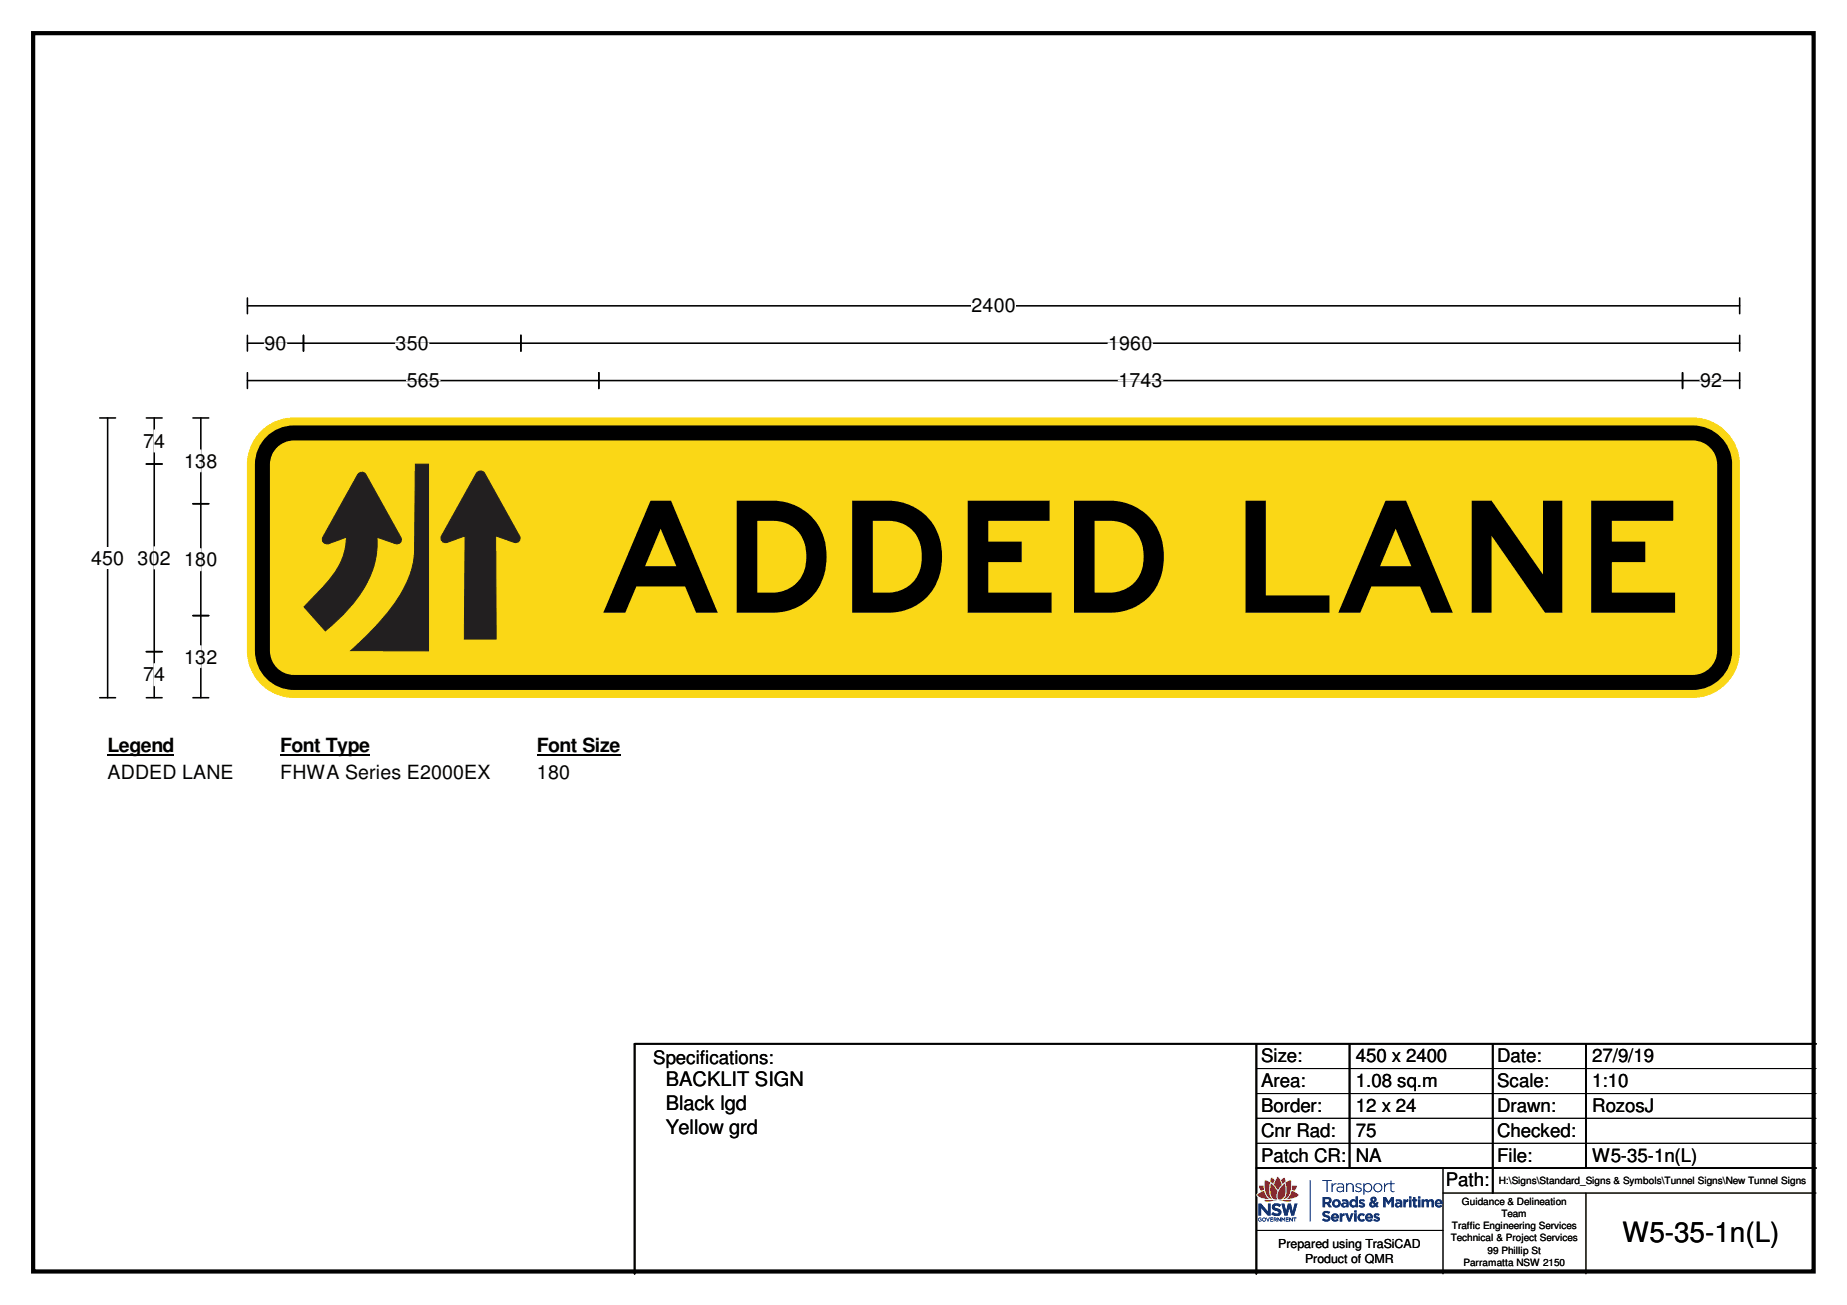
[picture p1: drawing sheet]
<svg xmlns="http://www.w3.org/2000/svg" width="297mm" height="210mm" viewBox="0 0 297 210" stroke-linecap="round" stroke-linejoin="round" font-family="sans-serif">
<path d="M5.3 5.3h286.4v199.2h-286.4z" fill="none" stroke="#000" stroke-width=".68"/>
<path d="M39.8 49.2h240M39.8 47.9v2.6M279.8 47.9v2.6" fill="none" stroke="#000" stroke-width=".25"/>
<path d="M156.2 47.4h7.2v3.5h-7.2z" fill="#fff"/>
<g fill="none" stroke="#000" stroke-width=".25">
<path d="M39.8 55.2h240M39.8 53.9v2.6M39.8 59.9v2.6M48.8 53.9v2.6M83.8 53.9v2.6M96.3 59.9v2.6M270.6 59.9v2.6M279.8 53.9v2.6M279.8 59.9v2.6M16 67.2h2.6M17.3 67.2v45M39.8 61.2h240"/>
<path d="M16 112.2h2.6"/>
</g>
<path d="M42.5 55.2h3.6M63.6 55.2h5.4M178.2 55.2h7.1M65.4 61.2h5.3M179.9 61.2h7.1M273.4 61.2h3.6" fill="none" stroke="#fff" stroke-width=".25"/>
<path d="M14.6 88h5.4v3.5h-5.4z" fill="#fff"/>
<path d="M23.5 74.6h2.6M23.5 67.2h2.6M24.8 67.2v45M31 67.2h2.6M32.3 67.2v45M31 81h2.6M31 99h2.6M23.5 104.8h2.6M23.5 112.2h2.6M31 112.2h2.6" fill="none" stroke="#000" stroke-width=".25"/>
<path d="M24.8 69.2v3.5M32.3 72.4v3.5M24.8 88v3.5M32.3 88.3v3.5M24.8 106.8v3.5M32.3 103.9v3.5" fill="none" stroke="#fff" stroke-width=".25"/>
<path d="M17.3 118.2h10.7v3.5h-10.7z" fill="#fff"/>
<path d="M17.3 121.5h10.7" fill="none" stroke="#000" stroke-width=".3"/>
<path d="M45.1 118.2h14.3v3.5h-14.3z" fill="#fff"/>
<path d="M45.1 121.5h14.3" fill="none" stroke="#000" stroke-width=".3"/>
<path d="M86.4 118.2h13.3v3.5h-13.3z" fill="#fff"/>
<path d="M86.4 121.5h13.3" fill="none" stroke="#000" stroke-width=".3"/>
<g fill="#fff">
<path d="M17.3 122.5h20.3v3.5h-20.3z"/>
<path d="M45.1 122.5h33.8v3.5h-33.8z"/>
<path d="M86.4 122.5h5.3v3.5h-5.3z"/>
</g>
<path d="M42.4 69.1a7.5 7.5 0 0 1 4.9-1.9h224.9a7.5 7.5 0 0 1 7.5 7.5v30a7.5 7.5 0 0 1-7.5 7.5h-224.9a7.5 7.5 0 0 1-7.5-7.5v-30a7.5 7.5 0 0 1 2.6-5.6z" fill-rule="evenodd" fill="#fad716"/>
<path d="M42.4 69.1a7.5 7.5 0 0 1 4.9-1.9h224.9a7.5 7.5 0 0 1 7.5 7.5v30a7.5 7.5 0 0 1-7.5 7.5h-224.9a7.5 7.5 0 0 1-7.5-7.5v-30a7.5 7.5 0 0 1 2.6-5.6z" fill="none" stroke="#fad716" stroke-width=".16"/>
<path d="M44 70.8a5.1 5.1 0 0 1 3.3-1.2h224.9a5.1 5.1 0 0 1 5.2 5.1v29.9a5.1 5.1 0 0 1-5.2 5.2h-224.9a5.1 5.1 0 0 1-5.1-5.2v-29.9a5.1 5.1 0 0 1 1.8-3.9z" fill="none" stroke="#000" stroke-width="2.4"/>
<path d="M76.6 76.1a.8 .8 0 0 1 1.3-.1l5.7 10.3a.71 .71 0 0 1-.1 .8 .71 .71 0 0 1-.8 .1l-3-1 .1 16.6h-5.1l.1-16.6-2.9 1a.74 .74 0 0 1-.8-.1 .74 .74 0 0 1-.1-.9z" fill-rule="evenodd" fill="#221f20"/>
<path d="M76.6 76.1a.8 .8 0 0 1 1.3-.1l5.7 10.3a.71 .71 0 0 1-.1 .8 .71 .71 0 0 1-.8 .1l-3-1 .1 16.6h-5.1l.1-16.6-2.9 1a.74 .74 0 0 1-.8-.1 .74 .74 0 0 1-.1-.9z" fill="none" stroke="#221f20" stroke-width=".16"/>
<path d="M57.5 76.3a.77 .77 0 0 1 1.3-.1l5.7 10.3a.7 .7 0 0 1-.1 .8 .7 .7 0 0 1-.8 .2l-3-1.1a14.7 14.7 0 0 1-3.9 10.7 32.5 32.5 0 0 1-4.4 4.4l-3.4-3.9a33.7 33.7 0 0 0 5.7-6.8 9.6 9.6 0 0 0 1.1-4.4l-2.9 1.1a.75 .75 0 0 1-.8-.2 .75 .75 0 0 1-.1-.9z" fill-rule="evenodd" fill="#221f20"/>
<path d="M57.5 76.3a.78 .78 0 0 1 1.3-.1l5.7 10.3a.7 .7 0 0 1-.1 .8 .7 .7 0 0 1-.8 .2l-3-1.1a14.7 14.7 0 0 1-3.9 10.7 32.5 32.5 0 0 1-4.4 4.4l-3.4-3.9a33.7 33.7 0 0 0 5.7-6.8 9.6 9.6 0 0 0 1.1-4.4l-2.9 1.1a.75 .75 0 0 1-.8-.2 .75 .75 0 0 1-.1-.9z" fill="none" stroke="#221f20" stroke-width=".16"/>
<path d="M66.8 74.7h2.1v30l-12.5-.1a37.2 37.2 0 0 0 9-10.8 12.8 12.8 0 0 0 1.3-5.2z" fill-rule="evenodd" fill="#221f20"/>
<path d="M66.8 74.7h2.1v30l-12.5-.1a37.2 37.2 0 0 0 9-10.8 12.8 12.8 0 0 0 1.3-5.2z" fill="none" stroke="#221f20" stroke-width=".16"/>
<path d="M202.1 167.9v37M217 167.9v20M240.1 167.9v24M255.1 167.9v20M292.1 167.9h-190v37M202.1 187.9h90" fill="none" stroke="#000" stroke-width=".3"/>
<path d="M202.1 171.9h90M202.1 175.9h90M202.1 179.9h90M202.1 183.9h90M202.1 197.9h30M232.1 191.9h60M232.1 187.9v17M255.1 191.9v13" fill="none" stroke="#000" stroke-width=".16"/>
<g fill="#12387f">
<path d="M206.1 193.6l.5 1.9h.4l.3-1.2 .4 1.2h.4l.6-1.9h-.5l-.3 1.3-.3-1.3h-.5l-.3 1.2-.3-1.2zM202.4 193.6v1.9h.4v-1.2l1.1 1.2h.4v-1.9h-.4v1.3l-1.1-1.3z" fill-rule="evenodd"/>
<path d="M202.3 196l.3-.2 .3 .1-.4 .1-.1 .1 .2 .3 .2-.1-.2-.2h.3v.3l-.4 .1-.2-.2z" fill-rule="evenodd"/>
<path d="M203.2 196l-.1 .2a.23 .23 0 0 0 .3 .1 .23 .23 0 0 0 .1-.3zM203 196a.34 .34 0 0 1 .5-.1 .34 .34 0 0 1 0 .5l-.3 .1-.2-.2z" fill-rule="evenodd"/>
<path d="M203.6 195.8l.3 .5 .2-.5h.1l-.2 .7z" fill-rule="evenodd"/>
<path d="M204.3 195.8h.4v.2h-.3v.1h.3v.1h-.3v.2h.3v.1h-.4z" fill-rule="evenodd"/>
<path d="M204.9 196v.2l.3-.1v-.1zM204.8 195.8l.5 .1 .1 .2-.2 .1 .2 .3h-.2l-.1-.2h-.2l-.1 .2z" fill-rule="evenodd"/>
<path d="M205.4 195.8l.5 .5v-.5h.1v.7l-.4-.5v.5h-.2z" fill-rule="evenodd"/>
<path d="M206.1 195.8h.1l.2 .3 .3-.3v.7h-.1v-.5l-.2 .3-.2-.3v.5h-.1z" fill-rule="evenodd"/>
<path d="M206.8 195.8h.5v.2h-.4v.1h.3v.1h-.3v.2h.4v.1h-.5z" fill-rule="evenodd"/>
<path d="M207.3 195.8h.2l.3 .5v-.5h.1v.7l-.4-.5v.5h-.2z" fill-rule="evenodd"/>
<path d="M208 195.8h.5v.2h-.2v.5h-.1v-.5h-.2z" fill-rule="evenodd"/>
<path d="M204.6 193.8l.4-.3h.5l.4 .2 .1 .1-.2 .3-.4-.2-.4 .1v.2l.6 .2a.6 .6 0 0 1 .5 .6 .6 .6 0 0 1-.5 .6l-.7-.1-.4-.2 .2-.4 .4 .3h.4l.1-.1a.58 .58 0 0 0-.7-.4v-.1a.53 .53 0 0 1-.3-.8z" fill-rule="evenodd"/>
<path d="M212.7 189.8h1.5v.1h-.7v1.8h-.1v-1.8h-.7z" fill-rule="evenodd"/>
<path d="M214.2 190.3h.1v.4l.4-.4h.2v.2a.67 .67 0 0 0-.6 .5v.7h-.1z" fill-rule="evenodd"/>
<path d="M215.2 191.1a.33 .33 0 0 0-.1 .3 .33 .33 0 0 0 .3 .2l.5-.1 .1-.4-.4-.1zM215.1 190.4l.7-.1 .4 .4v1h-.2v-.2l-.3 .2-.3 .1a.45 .45 0 0 1-.4-.4 .45 .45 0 0 1 .3-.5h.7v-.1l-.2-.3h-.7z" fill-rule="evenodd"/>
<path d="M216.5 190.3h.2v.3a.57 .57 0 0 1 .6-.3 .57 .57 0 0 1 .4 .5v.9h-.2v-1l-.3-.3-.4 .1-.1 .2v1h-.2z" fill-rule="evenodd"/>
<path d="M218.1 190.4l.6-.1 .2 .2v.1l-.2-.1h-.4a.25 .25 0 0 0-.1 .3 .25 .25 0 0 0 .2 .1 .42 .42 0 0 1 .5 .2 .42 .42 0 0 1 0 .5l-.5 .2-.5-.2 .1-.2 .4 .2a.28 .28 0 0 0 .5-.2 .28 .28 0 0 0-.4-.3 .41 .41 0 0 1-.4-.2 .41 .41 0 0 1 0-.4z" fill-rule="evenodd"/>
<path d="M219.4 191a.58 .58 0 0 0 1.1 0 .58 .58 0 0 0-1.1 0zM219.3 190.3h.1v.3l.3-.3h.2a.66 .66 0 0 1 .8 .7l-.1 .5-.3 .2h-.6l-.3-.3v.8h-.1z" fill-rule="evenodd"/>
<path d="M221 191a.6 .6 0 0 0 1.2 0 .6 .6 0 0 0-1.2 0zM220.9 191a.71 .71 0 0 1 1.4 0 .71 .71 0 0 1-1.4 0z" fill-rule="evenodd"/>
<path d="M222.6 190.3h.1v.4l.3-.3 .3-.1v.2h-.3l-.2 .4-.1 .8h-.1z" fill-rule="evenodd"/>
<path d="M223.6 189.9h.2v.4h.5v.2h-.5v1l.2 .1h.2a.25 .25 0 0 1-.2 .2 .25 .25 0 0 1-.2-.2l-.2-.1v-1h-.2v-.2h.2z" fill-rule="evenodd"/>
<path d="M213.1 192.9v.4h.6l.1-.3-.1-.1zM212.7 192.5l1 .1a.52 .52 0 0 1 .4 .4 .52 .52 0 0 1-.2 .5l-.1 .1 .4 .6h-.5l-.3-.5h-.3v.5h-.4z" fill-rule="evenodd"/>
<path d="M214.6 193.5a.35 .35 0 0 0 .7 0 .35 .35 0 0 0-.7 0zM214.2 193.6a.7 .7 0 0 1 1.4 0 .7 .7 0 0 1-1.4 0z" fill-rule="evenodd"/>
<path d="M216.1 193.7l.1 .3 .3-.2-.1-.2zM215.8 193l.7-.1 .4 .4v.9h-.4v-.1l-.5 .1a.41 .41 0 0 1-.3-.4 .41 .41 0 0 1 .3-.4l.5 .1v-.2l-.1-.1-.5 .1z" fill-rule="evenodd"/>
<path d="M217.3 193.5a.35 .35 0 0 0 .7 0 .35 .35 0 0 0-.7 0zM217.1 193.1h.1a.55 .55 0 0 1 .8 0v-.7h.4v1.8h-.4v-.2l-.3 .2-.4-.1-.3-.6z" fill-rule="evenodd"/>
<path d="M218.6 193l.7-.1 .2 .1-.1 .3-.5-.1v.1l.2 .1a.41 .41 0 0 1 .4 .4 .41 .41 0 0 1-.3 .4h-.3l-.4-.2 .1-.2 .6 .1v-.1a.52 .52 0 0 1-.6-.7z" fill-rule="evenodd"/>
<path d="M220.8 192.8a.19 .19 0 0 0-.1 .3 .19 .19 0 0 0 .3 0 .19 .19 0 0 0 0-.3zM220.6 193.5v.2v.2l.5-.1-.4-.3zM220.5 192.7l.3-.2h.3l.2 .2 .1 .4-.4 .2 .3 .3 .1-.3 .3 .1-.2 .4 .2 .3-.3 .1-.2-.1-.6 .1-.3-.2a.52 .52 0 0 1 .2-.7l-.1-.3z" fill-rule="evenodd"/>
<path d="M222.5 192.5h.4l.4 .8 .5-.8h.4v1.7h-.4v-1.1l-.5 .7-.5-.7v1.1h-.3z" fill-rule="evenodd"/>
<path d="M224.8 193.6l-.1 .2v.1h.4l.1-.2zM224.4 193l.8-.1 .3 .4v.9h-.3v-.1l-.3 .1h-.3a.42 .42 0 0 1-.3-.4 .42 .42 0 0 1 .3-.4l.6 .1-.2-.3-.5 .1z" fill-rule="evenodd"/>
<path d="M225.7 192.9h.4v.3l.2-.3h.2v.4l-.4 .2v.7h-.4z" fill-rule="evenodd"/>
<path d="M226.6 192.9h.4v1.3h-.4zM226.6 192.4h.4v.4h-.4z" fill-rule="evenodd"/>
<path d="M227.2 192.6h.4v.3h.3v.3h-.3v.6h.3v.4h-.4l-.2-.1-.1-.9h-.1z" fill-rule="evenodd"/>
<path d="M228 192.9h.4v1.3h-.4zM228 192.4h.4v.4h-.4z" fill-rule="evenodd"/>
<path d="M228.6 192.9h.4v.1a.48 .48 0 0 1 .8 .1l.3-.2 .4 .1 .1 1.2h-.4v-.8l-.1-.2-.2 .1-.1 .2v.7h-.4v-.7a.22 .22 0 0 0-.2-.3 .22 .22 0 0 0-.2 .3v.7h-.4z" fill-rule="evenodd"/>
<path d="M231.2 193.2l-.1 .3h.5l-.1-.3zM230.8 193.2l.5-.3 .5 .1 .2 .3v.4h-.9l.2 .2 .4-.1 .2 .2v.1l-.3 .1-.6-.1-.2-.3z" fill-rule="evenodd"/>
<path d="M212.8 194.9l.3-.1h.4l.4 .2-.2 .2-.3-.1h-.3v.2l.1 .1a.61 .61 0 0 1 .7 .8l-.3 .3h-.5l-.5-.2 .2-.3 .4 .2 .3-.1 .1-.2-.2-.1a.65 .65 0 0 1-.7-.6z" fill-rule="evenodd"/>
<path d="M214.6 195.5l-.2 .2h.6l-.1-.2zM214.2 195.4l.3-.2h.4l.4 .4v.4h-.9a.36 .36 0 0 0 .6 0l.3 .3-.2 .1-.4 .1-.2-.1a.66 .66 0 0 1-.3-1z" fill-rule="evenodd"/>
<path d="M215.5 195.2h.4v.3l.2-.3h.1v.3l-.2 .1-.1 .1v.8h-.4z" fill-rule="evenodd"/>
<path d="M216.3 195.2h.4l.3 .8 .3-.8h.4l-.5 1.3h-.4z" fill-rule="evenodd"/>
<path d="M217.8 195.2h.4v1.3h-.4zM217.8 194.7h.4v.3h-.4z" fill-rule="evenodd"/>
<path d="M218.4 195.4l.4-.2h.4l.3 .1-.2 .3-.2-.1h-.3l-.1 .5 .2 .2 .4-.2 .2 .3-.3 .2-.5-.1a.71 .71 0 0 1-.3-1z" fill-rule="evenodd"/>
<path d="M220 195.5l-.1 .2h.6l-.2-.2zM219.7 195.4l.2-.2h.5l.2 .1 .2 .4v.3h-.9l.3 .2 .4-.2 .2 .3h-.1l-.5 .2-.3-.1a.66 .66 0 0 1-.2-1z" fill-rule="evenodd"/>
<path d="M221 195.3l.3-.1 .6 .1-.2 .2h-.4v.1l.2 .1a.45 .45 0 0 1 .4 .6l-.2 .2h-.5l-.4-.2 .2-.3 .3 .2h.2v-.2a.58 .58 0 0 1-.6-.5z" fill-rule="evenodd"/>
<path d="M210.6 189.8l.2 .1-.1 6.6h-.1z" fill-rule="evenodd"/>
</g>
<path d="M202.3 190.7l.2-.1h.7l.1-.7a.47 .47 0 0 1 .7 0l.1 .1 .2-.6a.25 .25 0 0 1 .5 .1 .32 .32 0 0 0 .3 .1 .32 .32 0 0 0 .3-.3l.2-.1 .3 .5 .6-.4h.1l.2 .4a.22 .22 0 0 0 .2 .3 .22 .22 0 0 0 .2-.2l.3-.1 .2 .1 .1 .8h.7a.43 .43 0 0 1 0 .7l-.2 .3a.94 .94 0 0 1 .7 .7l-.5 .4-.8 .2a.35 .35 0 0 1 0 .4 .35 .35 0 0 1-.4 .1l-1.2-.2-2.6 .2a.25 .25 0 0 1-.3-.2 .25 .25 0 0 1 .2-.3l-.8-.2a.54 .54 0 0 1-.5-.7l.6-.4-.3-.5z" fill-rule="evenodd" fill="#fefefe"/>
<g fill="#e3163d">
<path d="M206.7 190.2l.9-.4v1.3l-.2 .9-.2 .4-.4 .4-.4 .1 .3-.3 .2-.6v-1.2z" fill-rule="evenodd"/>
<path d="M206.3 190.6l.4-.2 .1 .5-.1 1.3-.3 .5-.4 .3h-.3l-.3-.3 .1-.8 .3-.6z" fill-rule="evenodd"/>
<path d="M206 189.8l.5-.3a.24 .24 0 0 1 .2 .3l.1 .2-.6 .5z" fill-rule="evenodd"/>
<path d="M207.8 190.8l.7-.1v.4a.43 .43 0 0 1-.3 .4 .43 .43 0 0 1-.5-.2z" fill-rule="evenodd"/>
<path d="M207.7 191.6h.2l.9 .5v.2l-.7 .4-1.2 .2 .5-.6z" fill-rule="evenodd"/>
<path d="M205.7 193.1l1.8-.1h.2l-.3 .3z" fill-rule="evenodd"/>
<path d="M203.5 189.8l.6 .3a.24 .24 0 0 1 .2 .2 .24 .24 0 0 1-.1 .2l-.1 1.4 .2 .6 .3 .4-.6-.2-.5-.8-.1-.9z" fill-rule="evenodd"/>
<path d="M204.4 190.4l.5 .4a1.1 1.1 0 0 1 .4 1.3v.6l.1 .2h-.5l-.4-.3-.2-1z" fill-rule="evenodd"/>
<path d="M205.4 189.3h.2l.3 .7a.53 .53 0 0 1 0 .9l-.4 .6-.4-.6a.45 .45 0 0 1-.1-.7z" fill-rule="evenodd"/>
<path d="M204.4 189.4l.3 .2a.32 .32 0 0 1 .3 .2 .32 .32 0 0 1-.1 .3l-.1 .4-.2-.2a.54 .54 0 0 1-.2-.9z" fill-rule="evenodd"/>
<path d="M202.5 190.7h.7v.4a.33 .33 0 0 1-.3 .4v.1a.94 .94 0 0 1-.4-.9z" fill-rule="evenodd"/>
<path d="M202.2 192.1l1.1-.6 .3 .9 .5 .5-1.4-.3a.55 .55 0 0 1-.5-.5z" fill-rule="evenodd"/>
<path d="M203.4 193l2 .1-1.8 .2-.2-.1z" fill-rule="evenodd"/>
</g>
<path d="M202.1 167.9v37M217 167.9v20M240.1 167.9v24M255.1 167.9v20M292.1 167.9h-190v37M202.1 187.9h90" fill="none" stroke="#000" stroke-width=".3"/>
<path d="M202.1 171.9h90M202.1 175.9h90M202.1 179.9h90M202.1 183.9h90M202.1 197.9h30M232.1 191.9h60M232.1 187.9v17M255.1 191.9v13" fill="none" stroke="#000" stroke-width=".16"/>
<g fill="#12387f">
<path d="M206.1 193.6l.5 1.9h.4l.3-1.2 .4 1.2h.4l.6-1.9h-.5l-.3 1.3-.3-1.3h-.5l-.3 1.2-.3-1.2zM202.4 193.6v1.9h.4v-1.2l1.1 1.2h.4v-1.9h-.4v1.3l-1.1-1.3z" fill-rule="evenodd"/>
<path d="M202.3 196l.3-.2 .3 .1-.4 .1-.1 .1 .2 .3 .2-.1-.2-.2h.3v.3l-.4 .1-.2-.2z" fill-rule="evenodd"/>
<path d="M203.2 196l-.1 .2a.23 .23 0 0 0 .3 .1 .23 .23 0 0 0 .1-.3zM203 196a.34 .34 0 0 1 .5-.1 .34 .34 0 0 1 0 .5l-.3 .1-.2-.2z" fill-rule="evenodd"/>
<path d="M203.6 195.8l.3 .5 .2-.5h.1l-.2 .7z" fill-rule="evenodd"/>
<path d="M204.3 195.8h.4v.2h-.3v.1h.3v.1h-.3v.2h.3v.1h-.4z" fill-rule="evenodd"/>
<path d="M204.9 196v.2l.3-.1v-.1zM204.8 195.8l.5 .1 .1 .2-.2 .1 .2 .3h-.2l-.1-.2h-.2l-.1 .2z" fill-rule="evenodd"/>
<path d="M205.4 195.8l.5 .5v-.5h.1v.7l-.4-.5v.5h-.2z" fill-rule="evenodd"/>
<path d="M206.1 195.8h.1l.2 .3 .3-.3v.7h-.1v-.5l-.2 .3-.2-.3v.5h-.1z" fill-rule="evenodd"/>
<path d="M206.8 195.8h.5v.2h-.4v.1h.3v.1h-.3v.2h.4v.1h-.5z" fill-rule="evenodd"/>
<path d="M207.3 195.8h.2l.3 .5v-.5h.1v.7l-.4-.5v.5h-.2z" fill-rule="evenodd"/>
<path d="M208 195.8h.5v.2h-.2v.5h-.1v-.5h-.2z" fill-rule="evenodd"/>
<path d="M204.6 193.8l.4-.3h.5l.4 .2 .1 .1-.2 .3-.4-.2-.4 .1v.2l.6 .2a.6 .6 0 0 1 .5 .6 .6 .6 0 0 1-.5 .6l-.7-.1-.4-.2 .2-.4 .4 .3h.4l.1-.1a.58 .58 0 0 0-.7-.4v-.1a.53 .53 0 0 1-.3-.8z" fill-rule="evenodd"/>
<path d="M212.7 189.8h1.5v.1h-.7v1.8h-.1v-1.8h-.7z" fill-rule="evenodd"/>
<path d="M214.2 190.3h.1v.4l.4-.4h.2v.2a.67 .67 0 0 0-.6 .5v.7h-.1z" fill-rule="evenodd"/>
<path d="M215.2 191.1a.33 .33 0 0 0-.1 .3 .33 .33 0 0 0 .3 .2l.5-.1 .1-.4-.4-.1zM215.1 190.4l.7-.1 .4 .4v1h-.2v-.2l-.3 .2-.3 .1a.45 .45 0 0 1-.4-.4 .45 .45 0 0 1 .3-.5h.7v-.1l-.2-.3h-.7z" fill-rule="evenodd"/>
<path d="M216.5 190.3h.2v.3a.57 .57 0 0 1 .6-.3 .57 .57 0 0 1 .4 .5v.9h-.2v-1l-.3-.3-.4 .1-.1 .2v1h-.2z" fill-rule="evenodd"/>
<path d="M218.1 190.4l.6-.1 .2 .2v.1l-.2-.1h-.4a.25 .25 0 0 0-.1 .3 .25 .25 0 0 0 .2 .1 .42 .42 0 0 1 .5 .2 .42 .42 0 0 1 0 .5l-.5 .2-.5-.2 .1-.2 .4 .2a.28 .28 0 0 0 .5-.2 .28 .28 0 0 0-.4-.3 .41 .41 0 0 1-.4-.2 .41 .41 0 0 1 0-.4z" fill-rule="evenodd"/>
<path d="M219.4 191a.58 .58 0 0 0 1.1 0 .58 .58 0 0 0-1.1 0zM219.3 190.3h.1v.3l.3-.3h.2a.66 .66 0 0 1 .8 .7l-.1 .5-.3 .2h-.6l-.3-.3v.8h-.1z" fill-rule="evenodd"/>
<path d="M221 191a.6 .6 0 0 0 1.2 0 .6 .6 0 0 0-1.2 0zM220.9 191a.71 .71 0 0 1 1.4 0 .71 .71 0 0 1-1.4 0z" fill-rule="evenodd"/>
<path d="M222.6 190.3h.1v.4l.3-.3 .3-.1v.2h-.3l-.2 .4-.1 .8h-.1z" fill-rule="evenodd"/>
<path d="M223.6 189.9h.2v.4h.5v.2h-.5v1l.2 .1h.2a.25 .25 0 0 1-.2 .2 .25 .25 0 0 1-.2-.2l-.2-.1v-1h-.2v-.2h.2z" fill-rule="evenodd"/>
<path d="M213.1 192.9v.4h.6l.1-.3-.1-.1zM212.7 192.5l1 .1a.52 .52 0 0 1 .4 .4 .52 .52 0 0 1-.2 .5l-.1 .1 .4 .6h-.5l-.3-.5h-.3v.5h-.4z" fill-rule="evenodd"/>
<path d="M214.6 193.5a.35 .35 0 0 0 .7 0 .35 .35 0 0 0-.7 0zM214.2 193.6a.7 .7 0 0 1 1.4 0 .7 .7 0 0 1-1.4 0z" fill-rule="evenodd"/>
<path d="M216.1 193.7l.1 .3 .3-.2-.1-.2zM215.8 193l.7-.1 .4 .4v.9h-.4v-.1l-.5 .1a.41 .41 0 0 1-.3-.4 .41 .41 0 0 1 .3-.4l.5 .1v-.2l-.1-.1-.5 .1z" fill-rule="evenodd"/>
<path d="M217.3 193.5a.35 .35 0 0 0 .7 0 .35 .35 0 0 0-.7 0zM217.1 193.1h.1a.55 .55 0 0 1 .8 0v-.7h.4v1.8h-.4v-.2l-.3 .2-.4-.1-.3-.6z" fill-rule="evenodd"/>
<path d="M218.6 193l.7-.1 .2 .1-.1 .3-.5-.1v.1l.2 .1a.41 .41 0 0 1 .4 .4 .41 .41 0 0 1-.3 .4h-.3l-.4-.2 .1-.2 .6 .1v-.1a.52 .52 0 0 1-.6-.7z" fill-rule="evenodd"/>
<path d="M220.8 192.8a.19 .19 0 0 0-.1 .3 .19 .19 0 0 0 .3 0 .19 .19 0 0 0 0-.3zM220.6 193.5v.2v.2l.5-.1-.4-.3zM220.5 192.7l.3-.2h.3l.2 .2 .1 .4-.4 .2 .3 .3 .1-.3 .3 .1-.2 .4 .2 .3-.3 .1-.2-.1-.6 .1-.3-.2a.52 .52 0 0 1 .2-.7l-.1-.3z" fill-rule="evenodd"/>
<path d="M222.5 192.5h.4l.4 .8 .5-.8h.4v1.7h-.4v-1.1l-.5 .7-.5-.7v1.1h-.3z" fill-rule="evenodd"/>
<path d="M224.8 193.6l-.1 .2v.1h.4l.1-.2zM224.4 193l.8-.1 .3 .4v.9h-.3v-.1l-.3 .1h-.3a.42 .42 0 0 1-.3-.4 .42 .42 0 0 1 .3-.4l.6 .1-.2-.3-.5 .1z" fill-rule="evenodd"/>
<path d="M225.7 192.9h.4v.3l.2-.3h.2v.4l-.4 .2v.7h-.4z" fill-rule="evenodd"/>
<path d="M226.6 192.9h.4v1.3h-.4zM226.6 192.4h.4v.4h-.4z" fill-rule="evenodd"/>
<path d="M227.2 192.6h.4v.3h.3v.3h-.3v.6h.3v.4h-.4l-.2-.1-.1-.9h-.1z" fill-rule="evenodd"/>
<path d="M228 192.9h.4v1.3h-.4zM228 192.4h.4v.4h-.4z" fill-rule="evenodd"/>
<path d="M228.6 192.9h.4v.1a.48 .48 0 0 1 .8 .1l.3-.2 .4 .1 .1 1.2h-.4v-.8l-.1-.2-.2 .1-.1 .2v.7h-.4v-.7a.22 .22 0 0 0-.2-.3 .22 .22 0 0 0-.2 .3v.7h-.4z" fill-rule="evenodd"/>
<path d="M231.2 193.2l-.1 .3h.5l-.1-.3zM230.8 193.2l.5-.3 .5 .1 .2 .3v.4h-.9l.2 .2 .4-.1 .2 .2v.1l-.3 .1-.6-.1-.2-.3z" fill-rule="evenodd"/>
<path d="M212.8 194.9l.3-.1h.4l.4 .2-.2 .2-.3-.1h-.3v.2l.1 .1a.61 .61 0 0 1 .7 .8l-.3 .3h-.5l-.5-.2 .2-.3 .4 .2 .3-.1 .1-.2-.2-.1a.65 .65 0 0 1-.7-.6z" fill-rule="evenodd"/>
<path d="M214.6 195.5l-.2 .2h.6l-.1-.2zM214.2 195.4l.3-.2h.4l.4 .4v.4h-.9a.36 .36 0 0 0 .6 0l.3 .3-.2 .1-.4 .1-.2-.1a.66 .66 0 0 1-.3-1z" fill-rule="evenodd"/>
<path d="M215.5 195.2h.4v.3l.2-.3h.1v.3l-.2 .1-.1 .1v.8h-.4z" fill-rule="evenodd"/>
<path d="M216.3 195.2h.4l.3 .8 .3-.8h.4l-.5 1.3h-.4z" fill-rule="evenodd"/>
<path d="M217.8 195.2h.4v1.3h-.4zM217.8 194.7h.4v.3h-.4z" fill-rule="evenodd"/>
<path d="M218.4 195.4l.4-.2h.4l.3 .1-.2 .3-.2-.1h-.3l-.1 .5 .2 .2 .4-.2 .2 .3-.3 .2-.5-.1a.71 .71 0 0 1-.3-1z" fill-rule="evenodd"/>
<path d="M220 195.5l-.1 .2h.6l-.2-.2zM219.7 195.4l.2-.2h.5l.2 .1 .2 .4v.3h-.9l.3 .2 .4-.2 .2 .3h-.1l-.5 .2-.3-.1a.66 .66 0 0 1-.2-1z" fill-rule="evenodd"/>
<path d="M221 195.3l.3-.1 .6 .1-.2 .2h-.4v.1l.2 .1a.45 .45 0 0 1 .4 .6l-.2 .2h-.5l-.4-.2 .2-.3 .3 .2h.2v-.2a.58 .58 0 0 1-.6-.5z" fill-rule="evenodd"/>
<path d="M210.6 189.8l.2 .1-.1 6.6h-.1z" fill-rule="evenodd"/>
</g>
<path d="M202.3 190.7l.2-.1h.7l.1-.7a.47 .47 0 0 1 .7 0l.1 .1 .2-.6a.25 .25 0 0 1 .5 .1 .32 .32 0 0 0 .3 .1 .32 .32 0 0 0 .3-.3l.2-.1 .3 .5 .6-.4h.1l.2 .4a.22 .22 0 0 0 .2 .3 .22 .22 0 0 0 .2-.2l.3-.1 .2 .1 .1 .8h.7a.43 .43 0 0 1 0 .7l-.2 .3a.94 .94 0 0 1 .7 .7l-.5 .4-.8 .2a.35 .35 0 0 1 0 .4 .35 .35 0 0 1-.4 .1l-1.2-.2-2.6 .2a.25 .25 0 0 1-.3-.2 .25 .25 0 0 1 .2-.3l-.8-.2a.54 .54 0 0 1-.5-.7l.6-.4-.3-.5z" fill-rule="evenodd" fill="#fefefe"/>
<g fill="#e3163d">
<path d="M206.7 190.2l.9-.4v1.3l-.2 .9-.2 .4-.4 .4-.4 .1 .3-.3 .2-.6v-1.2z" fill-rule="evenodd"/>
<path d="M206.3 190.6l.4-.2 .1 .5-.1 1.3-.3 .5-.4 .3h-.3l-.3-.3 .1-.8 .3-.6z" fill-rule="evenodd"/>
<path d="M206 189.8l.5-.3a.24 .24 0 0 1 .2 .3l.1 .2-.6 .5z" fill-rule="evenodd"/>
<path d="M207.8 190.8l.7-.1v.4a.43 .43 0 0 1-.3 .4 .43 .43 0 0 1-.5-.2z" fill-rule="evenodd"/>
<path d="M207.7 191.6h.2l.9 .5v.2l-.7 .4-1.2 .2 .5-.6z" fill-rule="evenodd"/>
<path d="M205.7 193.1l1.8-.1h.2l-.3 .3z" fill-rule="evenodd"/>
<path d="M203.5 189.8l.6 .3a.24 .24 0 0 1 .2 .2 .24 .24 0 0 1-.1 .2l-.1 1.4 .2 .6 .3 .4-.6-.2-.5-.8-.1-.9z" fill-rule="evenodd"/>
<path d="M204.4 190.4l.5 .4a1.1 1.1 0 0 1 .4 1.3v.6l.1 .2h-.5l-.4-.3-.2-1z" fill-rule="evenodd"/>
<path d="M205.4 189.3h.2l.3 .7a.53 .53 0 0 1 0 .9l-.4 .6-.4-.6a.45 .45 0 0 1-.1-.7z" fill-rule="evenodd"/>
<path d="M204.4 189.4l.3 .2a.32 .32 0 0 1 .3 .2 .32 .32 0 0 1-.1 .3l-.1 .4-.2-.2a.54 .54 0 0 1-.2-.9z" fill-rule="evenodd"/>
<path d="M202.5 190.7h.7v.4a.33 .33 0 0 1-.3 .4v.1a.94 .94 0 0 1-.4-.9z" fill-rule="evenodd"/>
<path d="M202.2 192.1l1.1-.6 .3 .9 .5 .5-1.4-.3a.55 .55 0 0 1-.5-.5z" fill-rule="evenodd"/>
<path d="M203.4 193l2 .1-1.8 .2-.2-.1z" fill-rule="evenodd"/>
</g>
<text font-size="25" x="96.3" y="98.6">ADDED LANE</text>
<text font-size="4.5" x="260.9" y="199.8">W5-35-1n(L)</text>
<g font-size="3.2">
<text x="107.1" y="174.8">BACKLIT SIGN</text>
<text x="107.1" y="178.6">Black lgd</text>
<text x="107.1" y="182.5">Yellow grd</text>
</g>
<g font-size="3.1">
<text x="156.2" y="50.2">2400</text>
<text x="42.5" y="56.3">90</text>
<text x="63.6" y="56.3">350</text>
<text x="178.2" y="56.3">1960</text>
<text x="65.4" y="62.3">565</text>
<text x="179.9" y="62.3">1743</text>
<text x="273.4" y="62.3">92</text>
<text x="23" y="72">74</text>
<text x="29.6" y="75.2">138</text>
<text x="14.6" y="90.8">450</text>
<text x="22.1" y="90.8">302</text>
<text x="29.6" y="91.1">180</text>
<text x="29.6" y="106.7">132</text>
<text x="23" y="109.6">74</text>
<text x="17.3" y="121">Legend</text>
<text x="17.3" y="125.3">ADDED LANE</text>
<text x="45.1" y="121">Font Type</text>
<text x="45.1" y="125.3">FHWA Series E2000EX</text>
<text x="86.4" y="121">Font Size</text>
<text x="86.4" y="125.3">180</text>
</g>
<g font-size="3">
<text x="105.1" y="171.1">Specifications:</text>
<text x="202.8" y="170.9">Size:</text>
<text x="218.1" y="170.9">450 x 2400</text>
<text x="240.8" y="170.9">Date:</text>
<text x="256.1" y="170.9">27/9/19</text>
<text x="202.8" y="174.8">Area:</text>
<text x="202.8" y="178.9">Border:</text>
<text x="218.1" y="174.8">1.08 sq.m</text>
<text x="218.1" y="178.9">12 x 24</text>
<text x="240.8" y="174.8">Scale:</text>
<text x="240.8" y="178.9">Drawn:</text>
<text x="256.1" y="174.8">1:10</text>
<text x="256.1" y="178.9">RozosJ</text>
<text x="202.8" y="182.8">Cnr Rad:</text>
<text x="218.1" y="182.8">75</text>
<text x="240.8" y="182.8">Checked:</text>
<text x="202.8" y="186.9">Patch CR:</text>
<text x="218.1" y="186.9">NA</text>
<text x="232.5" y="190.8">Path:</text>
<text x="240.8" y="186.9">File:</text>
<text x="256.1" y="186.9">W5-35-1n(L)</text>
</g>
<g font-size="2">
<text x="205.6" y="200.7">Prepared using TraSiCAD</text>
<text x="209.9" y="203.1">Product of QMR</text>
</g>
<g font-size="1.6">
<text x="241" y="190.4">H:\Signs\Standard_Signs &amp; Symbols\Tunnel Signs\New Tunnel Signs</text>
<text x="233.5" y="197.7">Traffic Engineering Services</text>
<text x="235.1" y="193.8">Guidance &amp; Delineation</text>
<text x="241.5" y="195.8">Team</text>
<text x="233.3" y="199.7">Technical &amp; Project Services</text>
<text x="235.4" y="203.6">Parramatta NSW 2150</text>
<text x="239.2" y="201.6">99 Phillip St</text>
</g>
</svg>
